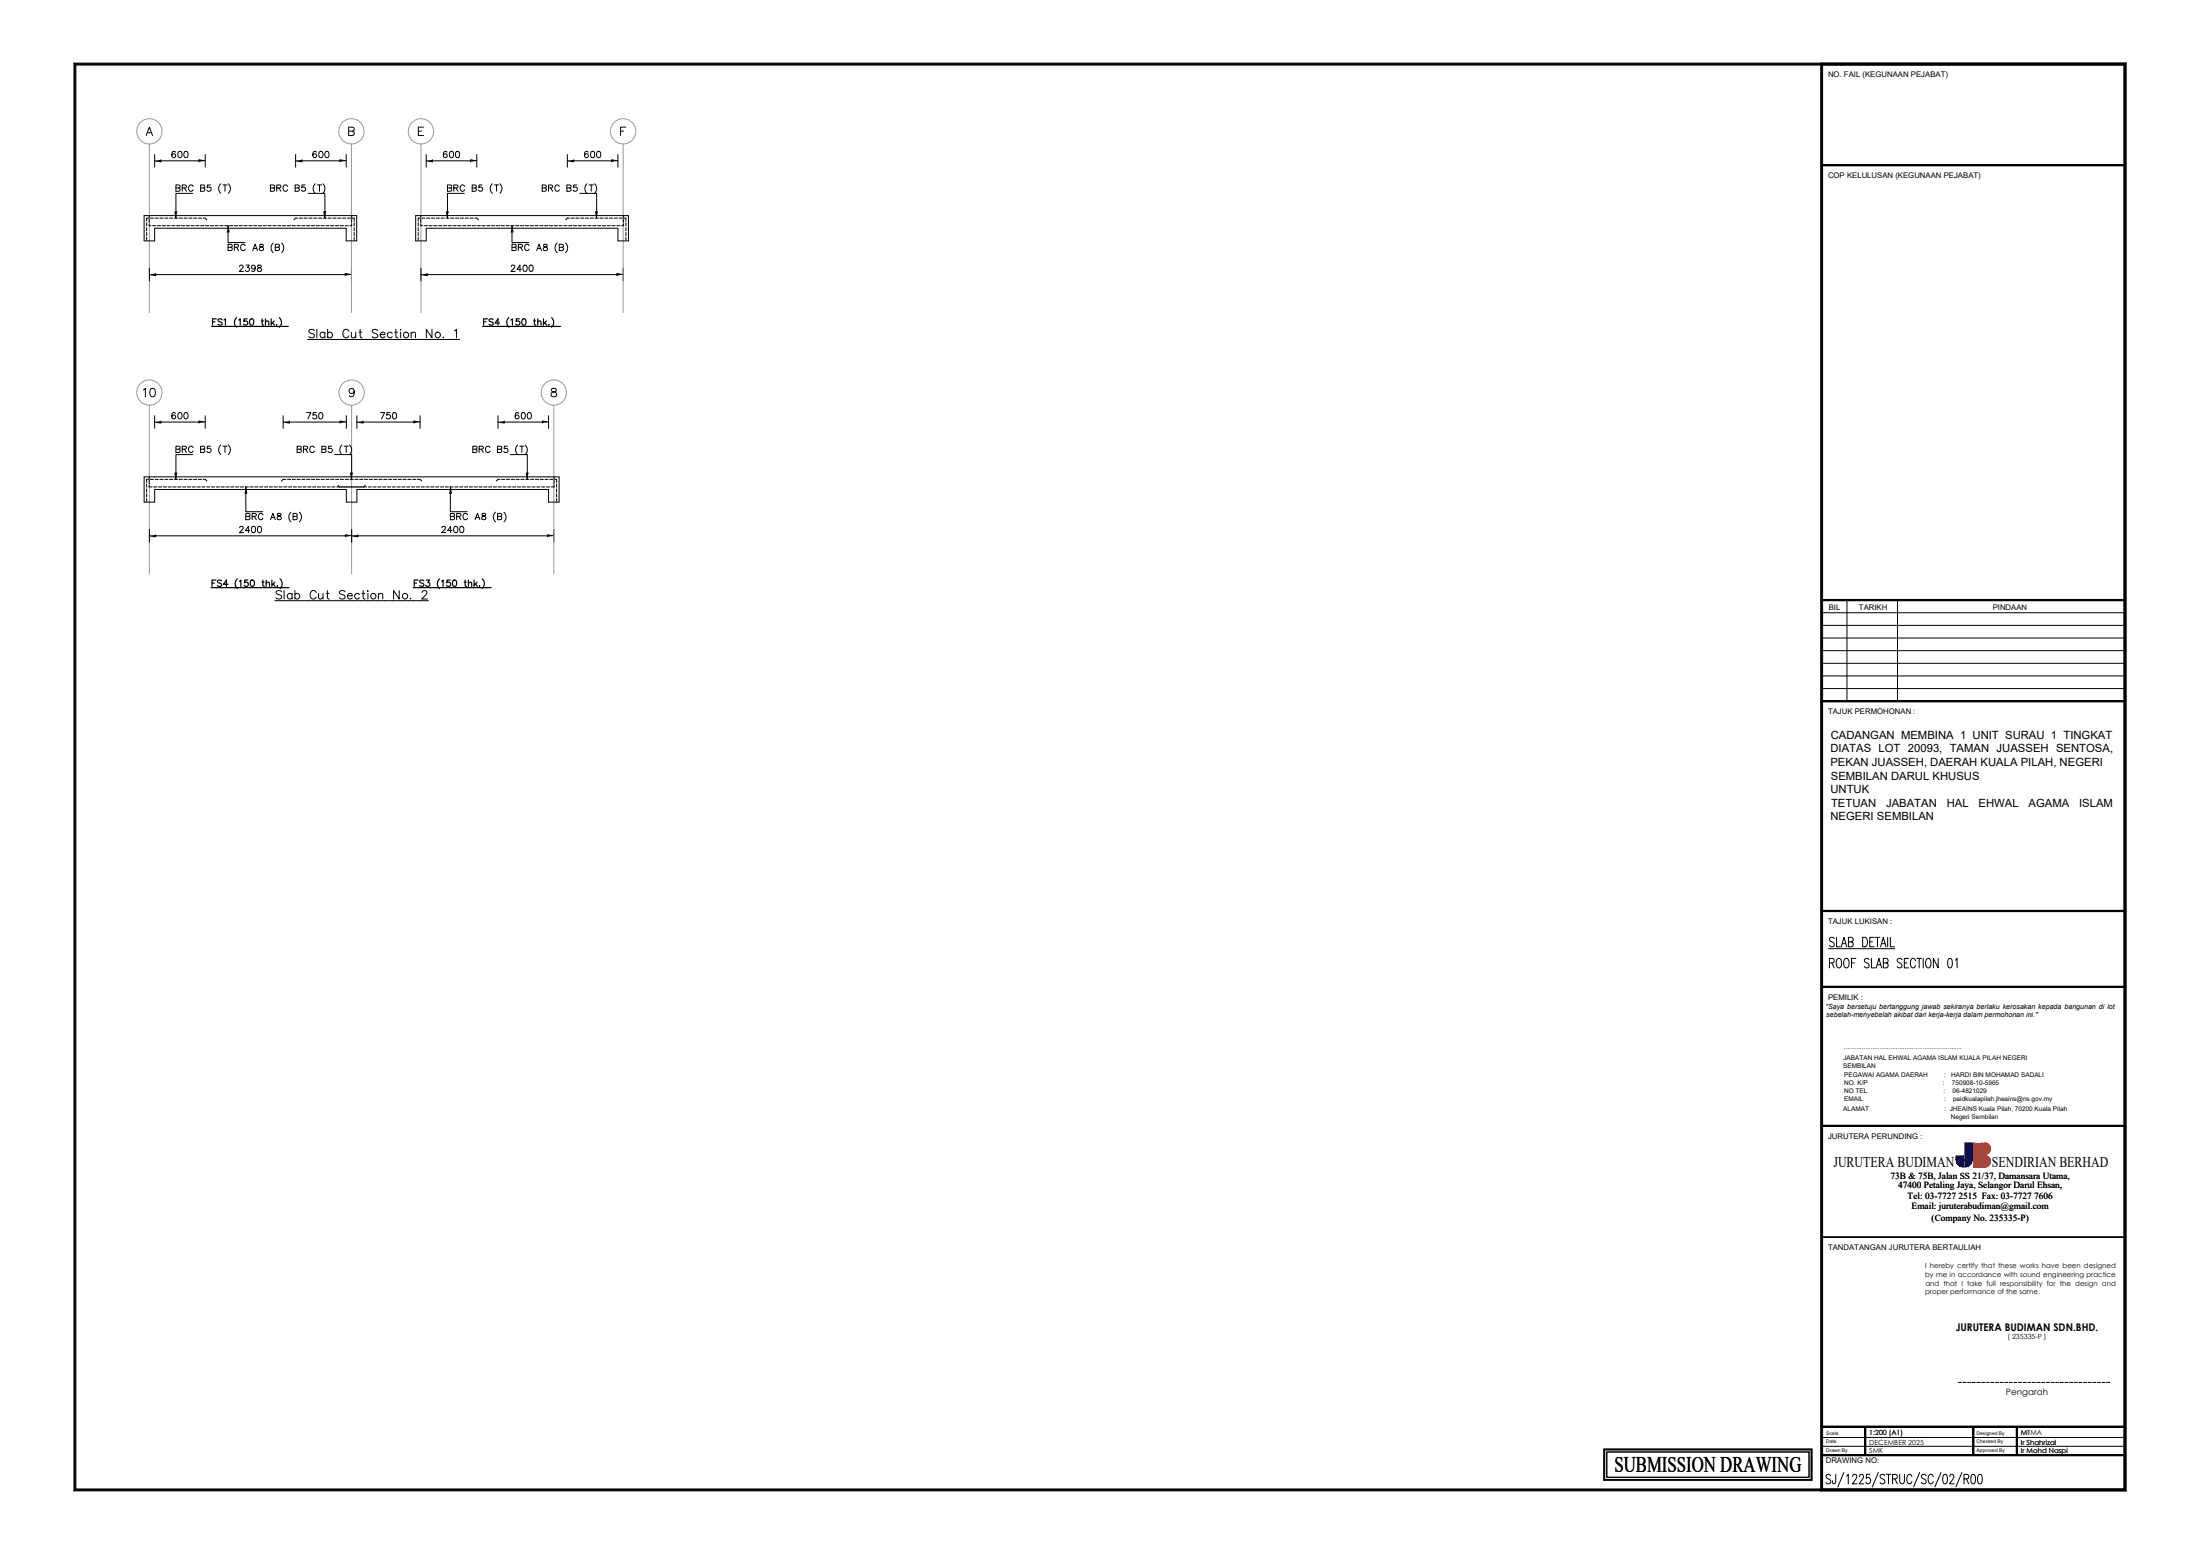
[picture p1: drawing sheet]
<svg xmlns="http://www.w3.org/2000/svg" width="841mm" height="594mm" viewBox="0 0 841 594" stroke-linecap="round" stroke-linejoin="round" font-family="sans-serif">
<!-- layer: Grid_Line -->
<path d="M57.1 55v64.5M134.3 55v64.5M160.9 55v64.5M238.2 55v64.5M57.1 154.9v64.4M134.4 154.9v64.4M211.7 154.9v64.4" fill="none" stroke="#989898" stroke-width=".38"/>
<!-- layer: Grid_Circle_Detailing -->
<g fill="none" stroke="#989898" stroke-width=".38">
<circle cx="57.1" cy="50.2" r="4.8"/>
<circle cx="134.3" cy="50.2" r="4.8"/>
<circle cx="160.9" cy="50.2" r="4.8"/>
<circle cx="238.2" cy="50.2" r="4.8"/>
<circle cx="57.1" cy="150.1" r="4.8"/>
<circle cx="134.4" cy="150.1" r="4.8"/>
<circle cx="211.7" cy="150.1" r="4.8"/>
</g>
<!-- layer: Grid_Mark_Text -->
<path d="M55.9 51.8l1.2-3.2 1.2 3.2M56.3 50.7h1.6M133.3 50.1h1.4a.84 .84 0 0 1 .8 .9 .84 .84 0 0 1-.8 .8h-1.4v-3.2h1.4l.6 .3 .1 .6-.7 .6M159.9 50.1h1.2M161.9 48.6h-2v3.2h2M237.2 50.1h1.3M239.2 48.6h-2v3.2M54.8 149.1l.8-.7v3.3M57.7 148.6a1.05 1.05 0 0 1 1.6 .5 1.62 1.62 0 0 1-1.1 2.6 2.06 2.06 0 0 1-.5-3.1zM135.4 149.5a1 1 0 0 1-1.4 .9 1 1 0 0 1-.4-1.6 1 1 0 0 1 1.7 .1 2.23 2.23 0 0 1-.8 2.8l-.8-.2-.1-.3M211 148.6a.65 .65 0 0 0 .3 1.1 1.16 1.16 0 0 1 1.3 .4 1.16 1.16 0 0 1-.1 1.4l-1.1 .2a.92 .92 0 0 1-.8-1 .92 .92 0 0 1 1-.9l.6-.1a.65 .65 0 0 0 .3-1.1z" fill="none" stroke="#000" stroke-width=".38"/>
<!-- layer: Dimension_Line -->
<g fill="none" stroke="#000" stroke-width=".38">
<path d="M59.1 59.1v4.8M67.1 58.2l-.2-.2a1.19 1.19 0 0 0-1.4 .8 1.19 1.19 0 0 0 .9 1.5 .75 .75 0 0 0 .8-.7 .75 .75 0 0 0-.7-.8 .75 .75 0 0 0-.8 .7M68.3 58l.4-.1a1.25 1.25 0 0 1 .9 1.2 1.25 1.25 0 0 1-.9 1.2 1.54 1.54 0 0 1-.4-2.3zM70.6 58l.4-.1a1.25 1.25 0 0 1 .9 1.2 1.25 1.25 0 0 1-.9 1.2 1.54 1.54 0 0 1-.4-2.3zM78.4 59.1v4.8M113 59.1v4.8M120.9 58.2l-.1-.2a1.19 1.19 0 0 0-1.4 .8 1.19 1.19 0 0 0 .9 1.5 .75 .75 0 0 0 .8-.7 .75 .75 0 0 0-.7-.8 .75 .75 0 0 0-.8 .7M122.2 58l.4-.1a1.25 1.25 0 0 1 .9 1.2 1.25 1.25 0 0 1-.9 1.2 1.54 1.54 0 0 1-.4-2.3zM124.5 58l.4-.1a1.25 1.25 0 0 1 .9 1.2 1.25 1.25 0 0 1-.9 1.2 1.54 1.54 0 0 1-.4-2.3zM132.3 59.1v4.8M162.9 59.1v4.8M170.9 58.2l-.1-.2a1.19 1.19 0 0 0-1.5 .8 1.19 1.19 0 0 0 .9 1.5 .75 .75 0 0 0 .8-.7 .75 .75 0 0 0-.7-.8 .75 .75 0 0 0-.8 .7"/>
<path d="M172.1 58l.4-.1a1.25 1.25 0 0 1 .9 1.2 1.25 1.25 0 0 1-.9 1.2 1.54 1.54 0 0 1-.4-2.3zM174.4 58l.4-.1a1.25 1.25 0 0 1 .9 1.2 1.25 1.25 0 0 1-.9 1.2 1.54 1.54 0 0 1-.4-2.3zM182.3 59.1v4.8M216.9 59.1v4.8M224.8 58.2l-.1-.2a1.19 1.19 0 0 0-1.4 .8 1.19 1.19 0 0 0 .8 1.5 .75 .75 0 0 0 .8-.7 .75 .75 0 0 0-.7-.8 .75 .75 0 0 0-.8 .7M226.1 58l.3-.1a1.25 1.25 0 0 1 1 1.2 1.25 1.25 0 0 1-1 1.2 1.54 1.54 0 0 1-.3-2.3zM228.4 58l.3-.1a1.25 1.25 0 0 1 1 1.2 1.25 1.25 0 0 1-1 1.2 1.54 1.54 0 0 1-.3-2.3zM236.2 59.1v4.8M61.5 61.1v.8l-2.4-.4M61.5 61.5h14.5M78.4 61.5l-2.4-.4v.8M115.4 61.1v.8l-2.4-.4"/>
<path d="M115.4 61.5h14.5M132.3 61.5l-2.4-.4v.8M165.3 61.1v.8l-2.4-.4M165.3 61.5h14.5M182.3 61.5l-2.5-.4v.8M219.3 61.1v.8l-2.4-.4M219.3 61.5h14.5M236.2 61.5l-2.4-.4v.8M57.1 102.5v4.9M59.5 104.6v.8l-2.4-.4M59.5 105h72.4M91.6 101.9l.4-.6h.5l.5 .5-.4 .8-1.1 1.2h1.6"/>
<path d="M94 101.3h1.3l-.7 1a.8 .8 0 0 1 .6 1.3 .8 .8 0 0 1-1.4-.3M97.6 102.1a.75 .75 0 0 1-1.1 .7 .75 .75 0 0 1-.3-1.2 .75 .75 0 0 1 1.3 .1l.1 .4a1.14 1.14 0 0 1-1 1.7l-.4-.4M98.6 101.5v.6l1 .4 .4 .4a.81 .81 0 0 1-.8 .9 .81 .81 0 0 1-.8-.9l1.5-1-.1-.4zM134.3 105l-2.4-.4v.8M134.3 102.5v4.9M160.9 102.5v4.9M163.3 104.6v.8l-2.4-.4M163.3 105h72.5M195.4 101.9l.5-.6h.5l.4 .5-.3 .8-1.2 1.2h1.6M199.3 102.9h-1.7l1.2-1.6v2.5M200.3 101.5l.3-.2a1.25 1.25 0 0 1 .9 1.2 1.25 1.25 0 0 1-.9 1.3 1.54 1.54 0 0 1-.3-2.3zM202.6 101.5l.3-.2a1.25 1.25 0 0 1 .9 1.2 1.25 1.25 0 0 1-.9 1.3 1.54 1.54 0 0 1-.3-2.3z"/>
<path d="M238.2 105l-2.4-.4v.8M238.2 102.5v4.9M59.1 158.9v4.8M67.1 158.1l-.2-.3a1.19 1.19 0 0 0-1.4 .9 1.19 1.19 0 0 0 .9 1.4 .75 .75 0 0 0 .8-.7 .75 .75 0 0 0-.7-.8 .75 .75 0 0 0-.8 .7M68.3 157.8l.4-.1a1.25 1.25 0 0 1 .9 1.2 1.25 1.25 0 0 1-.9 1.2 1.54 1.54 0 0 1-.4-2.3zM70.6 157.8l.4-.1a1.25 1.25 0 0 1 .9 1.2 1.25 1.25 0 0 1-.9 1.2 1.54 1.54 0 0 1-.4-2.3zM78.4 158.9v4.8M108.2 158.9v4.8M117.2 157.7h1.6l-1.1 2.4M120.9 157.7h-1.2l-.1 1a.85 .85 0 0 1 1.3 0 .85 .85 0 0 1-.1 1.3 .85 .85 0 0 1-1.3-.3M122.2 157.8l.3-.1a1.25 1.25 0 0 1 .9 1.2 1.25 1.25 0 0 1-.9 1.2 1.54 1.54 0 0 1-.3-2.3zM132.4 158.9v4.8"/>
<path d="M136.4 158.9v4.8M145.4 157.7h1.6l-1.1 2.4M149.1 157.7h-1.2l-.1 1a.85 .85 0 0 1 1.3 0 .85 .85 0 0 1-.2 1.3 .85 .85 0 0 1-1.2-.3M150.3 157.8l.4-.1a1.25 1.25 0 0 1 .9 1.2 1.25 1.25 0 0 1-.9 1.2 1.54 1.54 0 0 1-.4-2.3zM160.6 158.9v4.8M190.4 158.9v4.8M198.3 158.1l-.1-.3a1.19 1.19 0 0 0-1.4 .9 1.19 1.19 0 0 0 .8 1.4 .75 .75 0 0 0 .8-.7 .75 .75 0 0 0-.7-.8 .75 .75 0 0 0-.8 .7M199.6 157.8l.3-.1a1.25 1.25 0 0 1 1 1.2 1.25 1.25 0 0 1-1 1.2 1.54 1.54 0 0 1-.3-2.3zM201.9 157.8l.3-.1a1.25 1.25 0 0 1 1 1.2 1.25 1.25 0 0 1-1 1.2 1.54 1.54 0 0 1-.3-2.3zM209.7 158.9v4.8M61.5 160.9v.8l-2.4-.4M61.5 161.3h14.5"/>
<path d="M78.4 161.3l-2.4-.4v.8M110.7 160.9v.8l-2.5-.4M110.7 161.3h19.3M132.4 161.3l-2.4-.4v.8M138.8 160.9v.8l-2.4-.4M138.8 161.3h19.4M160.6 161.3l-2.4-.4v.8M192.8 160.9v.8l-2.4-.4M192.8 161.3h14.5M209.7 161.3l-2.4-.4v.8M57.1 202.4v4.8M59.5 204.4v.8l-2.4-.4"/>
<path d="M59.5 204.8h72.5M91.6 201.8l.5-.6h.4l.5 .5-.3 .8-1.2 1.1h1.6M95.5 202.8h-1.7l1.2-1.6v2.4M96.4 201.3l.4-.1a1.25 1.25 0 0 1 .9 1.2 1.25 1.25 0 0 1-.9 1.2 1.54 1.54 0 0 1-.4-2.3zM98.7 201.3l.4-.1a1.25 1.25 0 0 1 .9 1.2 1.25 1.25 0 0 1-.9 1.2 1.54 1.54 0 0 1-.4-2.3zM134.4 202.4v4.8M136.8 204.4v.8l-4.8-.8v.8M136.8 204.8h72.5M168.9 201.8l.5-.6h.4l.5 .5-.3 .8-1.2 1.1h1.6M172.8 202.8h-1.7l1.2-1.6v2.4M173.8 201.3l.3-.1a1.25 1.25 0 0 1 .9 1.2 1.25 1.25 0 0 1-.9 1.2 1.54 1.54 0 0 1-.3-2.3zM176.1 201.3l.3-.1a1.25 1.25 0 0 1 .9 1.2 1.25 1.25 0 0 1-.9 1.2 1.54 1.54 0 0 1-.3-2.3z"/>
<path d="M211.7 204.8l-2.4-.4v.8M211.7 202.4v4.8"/>
</g>
<g fill="#000">
<path d="M59.1 61.5l2.4-.4v.8zM76 61.1l2.4 .4-2.4 .4zM113 61.5l2.4-.4v.8zM129.9 61.1l2.4 .4-2.4 .4zM162.9 61.5l2.4-.4v.8zM179.8 61.1l2.5 .4-2.5 .4zM216.9 61.5l2.4-.4v.8zM233.8 61.1l2.4 .4-2.4 .4zM57.1 105l2.4-.4v.8zM131.9 104.6l2.4 .4-2.4 .4zM160.9 105l2.4-.4v.8zM235.8 104.6l2.4 .4-2.4 .4z"/>
<path d="M59.1 161.3l2.4-.4v.8zM76 160.9l2.4 .4-2.4 .4zM108.2 161.3l2.5-.4v.8zM130 160.9l2.4 .4-2.4 .4zM136.4 161.3l2.4-.4v.8zM158.2 160.9l2.4 .4-2.4 .4zM190.4 161.3l2.4-.4v.8zM207.3 160.9l2.4 .4-2.4 .4zM57.1 204.8l2.4-.4v.8zM132 204.4l2.4 .4-2.4 .4zM134.4 204.8l2.4-.4v.8zM209.3 204.4l2.4 .4-2.4 .4z"/>
</g>
<!-- layer: Wire_Mesh -->
<g fill="none" stroke="#000" stroke-width=".38">
<path d="M56.1 85.2v1.2M56.1 87v1.2M56.1 88.9v1.2M56.1 90.7v1.2M56.8 83.4h-.7v1.2M57 82.5v.7M57 83.8v1.2M57 85.6v.7h.7M57.4 83.4h1.3M58.3 86.3h1.2M59.3 83.4h1.2M60.1 86.3h1.3"/>
<path d="M61.1 83.4h1.2M62 86.3h1.2M63 83.4h1.2M63.8 86.3h1.2M64.8 83.4h1.2M65.7 86.3h1.2M66.6 83.4h1.3M67.5 86.3h1.2M68.5 83.4h1.2M69.3 86.3h1.3M70.3 83.4h1.2M71.2 86.3h1.2"/>
<path d="M72.2 83.4h1.2M73 86.3h1.2M74 83.4h1.2M74.9 86.3h1.2M75.8 83.4h1.3M76.7 86.3h1.2M77.7 83.4h.7l.7 .6M78.5 86.3h1.3M80.4 86.3h1.2M82.2 86.3h1.3M84.1 86.3h1.2M85.9 86.3h1.2"/>
<path d="M87.7 86.3h1.3M89.6 86.3h1.2M91.4 86.3h1.3M93.3 86.3h1.2M95.1 86.3h1.2M97 86.3h1.2M98.8 86.3h1.2M100.6 86.3h1.3M102.5 86.3h1.2M104.3 86.3h1.2M106.2 86.3h1.2M108 86.3h1.2"/>
<path d="M109.8 86.3h1.3M111.7 86.3h1.2M113.5 86.3h1.2M113.8 83.4h-.8l-.6 .6M114.4 83.4h1.2M115.4 86.3h1.2M116.2 83.4h1.3M117.2 86.3h1.2M118.1 83.4h1.2M119 86.3h1.3M119.9 83.4h1.2M120.9 86.3h1.2"/>
<path d="M121.7 83.4h1.3M122.7 86.3h1.3M123.6 83.4h1.2M124.6 86.3h1.2M125.4 83.4h1.3M126.4 86.3h1.2M127.3 83.4h1.2M128.2 86.3h1.3M129.1 83.4h1.2M130.1 86.3h1.2M131 83.4h1.2M131.9 86.3h1.3"/>
<path d="M132.8 83.4h1.2M134.4 85.6v.7h-.6M134.4 82.5v.7M134.4 83.8v1.2M134.6 83.4h.8v1.2M135.4 85.2v1.2M135.4 87v1.2M135.4 88.9v1.2M135.4 90.7v1.2M159.9 85.2v1.2M159.9 87v1.2M159.9 88.9v1.2"/>
<path d="M159.9 90.7v1.2M160.6 83.4h-.7v1.2M160.8 85.6v.7h.7M160.8 82.5v.7M160.8 83.8v1.2M161.2 83.4h1.3M162.1 86.3h1.3M163.1 83.4h1.2M164 86.3h1.2M164.9 83.4h1.3M165.8 86.3h1.2M166.8 83.4h1.2"/>
<path d="M167.7 86.3h1.2M168.6 83.4h1.2M169.5 86.3h1.2M170.5 83.4h1.2M171.3 86.3h1.3M172.3 83.4h1.2M173.2 86.3h1.2M174.1 83.4h1.3M175 86.3h1.3M176 83.4h1.2M176.9 86.3h1.2M177.8 83.4h1.2"/>
<path d="M178.7 86.3h1.2M179.7 83.4h1.2M180.5 86.3h1.3M181.5 83.4h.8l.6 .6M182.4 86.3h1.2M184.2 86.3h1.3M186.1 86.3h1.2M187.9 86.3h1.2M189.8 86.3h1.2M191.6 86.3h1.2M193.4 86.3h1.3M195.3 86.3h1.2"/>
<path d="M197.1 86.3h1.2M199 86.3h1.2M200.8 86.3h1.2M202.6 86.3h1.3M204.5 86.3h1.2M206.3 86.3h1.2M208.2 86.3h1.2M210 86.3h1.2M211.8 86.3h1.3M213.7 86.3h1.2M215.5 86.3h1.3M217.4 86.3h1.2"/>
<path d="M217.6 83.4h-.7l-.7 .6M218.3 83.4h1.2M219.2 86.3h1.2M220.1 83.4h1.2M221 86.3h1.3M221.9 83.4h1.3M222.9 86.3h1.2M223.8 83.4h1.2M224.7 86.3h1.3M225.6 83.4h1.3M226.6 86.3h1.2M227.5 83.4h1.2"/>
<path d="M228.4 86.3h1.2M229.3 83.4h1.2M230.3 86.3h1.2M231.1 83.4h1.3M232.1 86.3h1.2M233 83.4h1.2M233.9 86.3h1.3M234.8 83.4h1.3M235.8 86.3h1.2M236.7 83.4h1.2M238.3 85.6v.7h-.7M238.3 82.5v.7"/>
<path d="M238.3 83.8v1.2M238.5 83.4h.8v1.2M239.3 85.2v1.2M239.3 87v1.2M239.3 88.9v1.2M239.3 90.7v1.2M56.1 185v1.3M56.1 186.9v1.2M56.1 188.7v1.2M56.1 190.5v1.2M56.8 183.2h-.7v1.2M57 182.3v.7"/>
<path d="M57 183.6v1.2M57 185.5v.6h1.1M57.4 183.2h1.3M58.7 186.1h1.3M59.3 183.2h1.2M60.6 186.1h1.2M61.1 183.2h1.2M62.4 186.1h1.3M63 183.2h1.2M64.3 186.1h1.2M64.8 183.2h1.2M66.1 186.1h1.2"/>
<path d="M66.6 183.2h1.3M67.9 186.1h1.3M68.5 183.2h1.2M69.8 186.1h1.2M70.3 183.2h1.2M71.6 186.1h1.3M72.2 183.2h1.2M73.5 186.1h1.2M74 183.2h1.2M75.3 186.1h1.2M75.8 183.2h1.3M77.2 186.1h1.2"/>
<path d="M77.7 183.2h.7l.7 .7M79 186.1h1.2M80.8 186.1h1.3M82.7 186.1h1.2M84.5 186.1h1.2M86.4 186.1h1.2M88.2 186.1h1.2M90 186.1h1.3M91.9 186.1h1.2M93.7 186.1h1.2M95.6 186.1h1.2M97.4 186.1h1.2"/>
<path d="M99.2 186.1h1.3M101.1 186.1h1.2M102.9 186.1h1.3M104.8 186.1h1.2M106.6 186.1h1.2M108.4 186.1h1.3M109.3 183.2h-1.1l-.6 .7M109.9 183.2h1.2M110.3 186.1h1.2M111.7 183.2h1.2M112.1 186.1h1.3M113.5 183.2h1.3"/>
<path d="M114 186.1h1.2M115.4 183.2h1.2M115.8 186.1h1.2M117.2 183.2h1.3M117.7 186.1h1.2M119.1 183.2h1.2M119.5 186.1h1.2M120.9 183.2h1.2M121.3 186.1h1.3M122.8 183.2h1.2M123.2 186.1h1.2M124.6 183.2h1.2"/>
<path d="M125 186.1h1.2M126.4 183.2h1.3M126.9 186.1h1.2M128.3 183.2h1.2M128.7 186.1h11.4M129.2 185.5l.6 .6M130.1 183.2h1.2M132 183.2h1.2M133.8 183.2h1.2M135.6 183.2h1.3M137.5 183.2h1.2M139.3 183.2h1.2"/>
<path d="M139.6 185.5l-.6 .6M140.7 186.1h1.3M141.2 183.2h1.2M142.6 186.1h1.2M143 183.2h1.2M144.4 186.1h1.3M144.8 183.2h1.3M146.3 186.1h1.2M146.7 183.2h1.2M148.1 186.1h1.2M148.5 183.2h1.3M149.9 186.1h1.3"/>
<path d="M150.4 183.2h1.2M151.8 186.1h1.2M152.2 183.2h1.2M153.6 186.1h1.3M154 183.2h1.3M155.5 186.1h1.2M155.9 183.2h1.2M157.3 186.1h1.2M157.7 183.2h1.3M159.2 186.1h1.2M159.6 183.2h1l.6 .7M161 186.1h1.2"/>
<path d="M162.8 186.1h1.3M164.7 186.1h1.2M166.5 186.1h1.2M168.4 186.1h1.2M170.2 186.1h1.2M172 186.1h1.3M173.9 186.1h1.2M175.7 186.1h1.2M177.6 186.1h1.2M179.4 186.1h1.2M181.2 186.1h1.3M183.1 186.1h1.2"/>
<path d="M184.9 186.1h1.2M186.8 186.1h1.2M188.6 186.1h1.2M190.4 186.1h1.3M191.1 183.2h-.7l-.7 .7M191.8 183.2h1.2M192.3 186.1h1.2M193.6 183.2h1.2M194.1 186.1h1.3M195.4 183.2h1.3M196 186.1h1.2M197.3 183.2h1.2"/>
<path d="M197.8 186.1h1.2M199.1 183.2h1.2M199.6 186.1h1.3M201 183.2h1.2M201.5 186.1h1.2M202.8 183.2h1.2M203.3 186.1h1.3M204.6 183.2h1.3M205.2 186.1h1.2M206.5 183.2h1.2M207 186.1h1.2M208.3 183.2h1.2"/>
<path d="M208.9 186.1h1.2M210.2 183.2h1.2M211.8 185.5v.6h-1.1M211.8 182.3v.7M211.8 183.6v1.2M212 183.2h.8v1.2M212.8 185v1.3M212.8 186.9v1.2M212.8 188.7v1.2M212.8 190.5v1.2"/>
</g>
<!-- layer: Leader -->
<path d="M73.7 73.9h-6.4v9.5l-.4-2.4h.8M117.8 73.9h6.4v9.5l-.4-2.4h.8M177.5 73.9h-6.4v9.5l-.4-2.4h.8M221.6 73.9h6.5v9.5l-.4-2.4h.8M86.8 88.7h.8l-.4-2.4v6.4h6.4M195.3 88.7h.8l-.4-2.4v6.4h6.5M73.7 173.8h-6.4v9.4l-.4-2.4h.8M128 173.8h6.4v9.4l-.4-2.4h.8M195.1 173.8h6.5v9.4l-.4-2.4h.8M93.6 188.5h.8l-.4-2.4v9.5h6.4M171.8 188.5h.8l-.4-2.4v9.5h6.4" fill="none" stroke="#000" stroke-width=".38"/>
<!-- layer: Label_Text -->
<g fill="none" stroke="#000" stroke-width=".38">
<path d="M67.3 71.8l1.4 .3 .2 .6-.6 .4h-1v-2.4l1.4 .2v.7l-.4 .2M69.7 71.8l1.3-.1 .2-.8-1.5-.2v2.4M70.5 71.8l.8 1.3M73.8 71.3a.89 .89 0 0 0-1-.6 .89 .89 0 0 0-.7 .9v.6a.89 .89 0 0 0 .7 .9 .89 .89 0 0 0 1-.6M76.7 71.8l1.5 .3 .1 .6-.6 .4h-1v-2.4l1.5 .2v.7l-.5 .2M80.5 70.7h-1.2l-.1 1a.85 .85 0 0 1 1.3 0 .85 .85 0 0 1-.2 1.3 .85 .85 0 0 1-1.2-.3M84.4 70.2a2.48 2.48 0 0 0 0 3.7M85.2 70.7h1.6M86 70.7v2.4M87.3 70.2a2.48 2.48 0 0 1 0 3.7M103.4 71.8l1.5 .3 .1 .6-.6 .4h-1v-2.4l1.5 .2v.7l-.5 .2M105.8 71.8l1.4-.1 .1-.8-1.5-.2v2.4"/>
<path d="M106.6 71.8l.8 1.3M109.9 71.3a.89 .89 0 0 0-1-.6 .89 .89 0 0 0-.7 .9v.6a.89 .89 0 0 0 .7 .9 .89 .89 0 0 0 1-.6M112.8 71.8l1.5 .3 .1 .6-.6 .4h-1v-2.4l1.5 .2v.7l-.5 .2M116.6 70.7h-1.1l-.2 1a.85 .85 0 0 1 1.3 0 .85 .85 0 0 1-.1 1.3 .85 .85 0 0 1-1.3-.3M120.5 70.2a2.48 2.48 0 0 0 0 3.7M121.3 70.7h1.6M122.1 70.7v2.4M123.4 70.2a2.48 2.48 0 0 1 0 3.7M171.1 71.8l1.5 .3 .1 .6-.6 .4h-1v-2.4l1.5 .2v.7l-.5 .2M173.5 71.8l1.4-.1 .1-.8-1.5-.2v2.4M174.3 71.8l.8 1.3M177.6 71.3a.89 .89 0 0 0-1-.6 .89 .89 0 0 0-.7 .9v.6a.89 .89 0 0 0 .7 .9 .89 .89 0 0 0 1-.6"/>
<path d="M180.5 71.8l1.5 .3 .1 .6-.6 .4h-1v-2.4l1.5 .2v.7l-.5 .2M184.3 70.7h-1.2l-.1 1a.85 .85 0 0 1 1.3 0 .85 .85 0 0 1-.1 1.3 .85 .85 0 0 1-1.3-.3M188.2 70.2a2.48 2.48 0 0 0 0 3.7M189 70.7h1.6M189.8 70.7v2.4M191.1 70.2a2.48 2.48 0 0 1 0 3.7M207.3 71.8l1.5 .3 .1 .6-.6 .4h-1v-2.4l1.5 .2v.7l-.5 .2M209.7 71.8l1.4-.1 .1-.8-1.5-.2v2.4M210.5 71.8l.8 1.3M213.8 71.3a.89 .89 0 0 0-1-.6 .89 .89 0 0 0-.7 .9v.6a.89 .89 0 0 0 .7 .9 .89 .89 0 0 0 1-.6M216.7 71.8l1.5 .3 .1 .6-.6 .4h-1v-2.4l1.5 .2v.7l-.5 .2M220.5 70.7h-1.2l-.1 1a.85 .85 0 0 1 1.3 0 .85 .85 0 0 1-.2 1.3 .85 .85 0 0 1-1.2-.3"/>
<path d="M224.4 70.2a2.48 2.48 0 0 0 0 3.7M225.2 70.7h1.6M226 70.7v2.4M227.3 70.2a2.48 2.48 0 0 1 0 3.7M87.2 94.5l1.5 .2 .1 .6-.6 .5h-1v-2.4l1.5 .2v.7l-.5 .2M89.6 94.5l1.4-.1 .1-.8-1.5-.2v2.4M90.4 94.5l.8 1.3M93.7 93.9a.89 .89 0 0 0-1-.5 .89 .89 0 0 0-.7 .9v.6a.89 .89 0 0 0 .7 .9 .89 .89 0 0 0 1-.6M96.6 95.8l.9-2.4 .9 2.4M97 95h1.1M99.4 93.5v.7l1 .3 .3 .5a.81 .81 0 0 1-.8 .8 .81 .81 0 0 1-.8-.8l1.5-1.1-.1-.4zM104.4 92.9a2.48 2.48 0 0 0 0 3.7"/>
<path d="M105.2 94.5l1.5 .2 .1 .6-.5 .5h-1.1v-2.4l1.5 .2 .1 .5-.5 .4M107.7 92.9a2.48 2.48 0 0 1 0 3.7M195.7 94.5l1.5 .2 .1 .6-.5 .5h-1.1v-2.4l1.5 .2v.7l-.4 .2M198.1 94.5l1.4-.1 .1-.8-1.5-.2v2.4M198.9 94.5l.8 1.3M202.3 93.9a.89 .89 0 0 0-1-.5 .89 .89 0 0 0-.8 .9v.6a.89 .89 0 0 0 .8 .9 .89 .89 0 0 0 1-.6M205.2 95.8l.9-2.4 .9 2.4M205.5 95h1.1M207.9 93.5v.7l1 .3 .4 .5a.81 .81 0 0 1-.8 .8 .81 .81 0 0 1-.8-.8l1.5-1.1-.1-.4zM213 92.9a2.48 2.48 0 0 0 0 3.7M213.8 94.5l1.5 .2 .1 .6-.6 .5h-1v-2.4l1.5 .2 .1 .5-.6 .4M216.2 92.9a2.48 2.48 0 0 1 0 3.7"/>
<path d="M67.3 171.7l1.4 .2 .2 .6-.6 .5h-1v-2.5l1.4 .3v.7l-.4 .2M69.7 171.7l1.3-.1 .2-.8-1.5-.3v2.5M70.5 171.7l.8 1.3M73.8 171.1a.89 .89 0 0 0-1-.6 .89 .89 0 0 0-.7 1v.5a.89 .89 0 0 0 .7 1 .89 .89 0 0 0 1-.6M76.7 171.7l1.5 .2 .1 .6-.6 .5h-1v-2.5l1.5 .3v.7l-.5 .2M80.5 170.5h-1.2l-.1 1.1a.85 .85 0 0 1 1.3 0 .85 .85 0 0 1-.2 1.2 .85 .85 0 0 1-1.2-.3M84.4 170.1a2.48 2.48 0 0 0 0 3.7M85.2 170.5h1.6M86 170.5v2.5M87.3 170.1a2.48 2.48 0 0 1 0 3.7M113.6 171.7l1.5 .2 .1 .6-.6 .5h-1v-2.5l1.5 .3 .1 .4-.6 .5M116 171.7l1.4-.1 .1-.8-1.5-.3v2.5"/>
<path d="M116.8 171.7l.8 1.3M120.1 171.1a.89 .89 0 0 0-1-.6 .89 .89 0 0 0-.7 1v.5a.89 .89 0 0 0 .7 1 .89 .89 0 0 0 1-.6M123 171.7l1.5 .2 .1 .6-.5 .5h-1.1v-2.5l1.5 .3 .1 .4-.5 .5M126.8 170.5h-1.1l-.1 1.1a.85 .85 0 0 1 1.2 0 .85 .85 0 0 1-.1 1.2 .85 .85 0 0 1-1.3-.3M130.7 170.1a2.48 2.48 0 0 0 0 3.7M131.5 170.5h1.6M132.3 170.5v2.5M133.6 170.1a2.48 2.48 0 0 1 0 3.7M180.7 171.7l1.5 .2 .2 .6-.6 .5h-1.1v-2.5l1.5 .3v.7l-.4 .2M183.2 171.7l1.3-.1 .2-.8-1.5-.3v2.5M184 171.7l.8 1.3M187.3 171.1a.89 .89 0 0 0-1-.6 .89 .89 0 0 0-.7 1v.5a.89 .89 0 0 0 .7 1 .89 .89 0 0 0 1-.6"/>
<path d="M190.2 171.7l1.5 .2 .1 .6-.6 .5h-1v-2.5l1.5 .3 .1 .4-.6 .5M194 170.5h-1.2l-.1 1.1a.85 .85 0 0 1 1.3 0 .85 .85 0 0 1-.2 1.2 .85 .85 0 0 1-1.2-.3M197.9 170.1a2.48 2.48 0 0 0 0 3.7M198.7 170.5h1.6M199.5 170.5v2.5M200.8 170.1a2.48 2.48 0 0 1 0 3.7M94 197.4l1.5 .2 .1 .6-.6 .5h-1v-2.5l1.5 .3 .1 .4-.6 .5M96.4 197.4l1.4-.1 .1-.8-1.5-.3v2.5M97.2 197.4l.8 1.3M100.5 196.8a.89 .89 0 0 0-1-.6 .89 .89 0 0 0-.7 1v.5a.89 .89 0 0 0 .7 1 .89 .89 0 0 0 1-.6M103.4 198.7l.9-2.5 .9 2.5M103.7 197.8h1.2"/>
<path d="M106.2 196.4v.6l1 .4 .3 .4a.81 .81 0 0 1-.8 .9 .81 .81 0 0 1-.8-.9l1.5-1-.1-.4zM111.2 195.8a2.48 2.48 0 0 0 0 3.7M112 197.4l1.5 .2 .1 .6-.5 .5h-1.1v-2.5l1.5 .3 .1 .4-.5 .5M114.4 195.8a2.48 2.48 0 0 1 0 3.7M172.2 197.4l1.5 .2 .1 .6-.6 .5h-1v-2.5l1.5 .3 .1 .4-.6 .5M174.6 197.4l1.4-.1 .1-.8-1.5-.3v2.5M175.4 197.4l.8 1.3M178.7 196.8a.89 .89 0 0 0-1-.6 .89 .89 0 0 0-.7 1v.5a.89 .89 0 0 0 .7 1 .89 .89 0 0 0 1-.6M181.6 198.7l.9-2.5 .9 2.5M181.9 197.8h1.2M184.4 196.4v.6l1 .4 .3 .4a.81 .81 0 0 1-.8 .9 .81 .81 0 0 1-.8-.9l1.5-1-.1-.4zM189.4 195.8a2.48 2.48 0 0 0 0 3.7"/>
<path d="M190.2 197.4l1.5 .2 .1 .6-.5 .5h-1.1v-2.5l1.5 .3 .1 .4-.5 .5M192.6 195.8a2.48 2.48 0 0 1 0 3.7"/>
</g>
<!-- layer: Concrete_Profile -->
<path d="M55.1 82.4h81.3v9.7h-4.1v-4.9h-73.2v4.9h-4zM158.9 82.4h81.3v9.7h-4v-4.9h-73.3v4.9h-4zM55.1 182.3h158.6v9.6h-4v-4.8h-73.3v4.8h-4v-4.8h-73.3v4.8h-4z" fill="none" stroke="#000" stroke-width=".38"/>
<!-- layer: Title_1_Text -->
<g fill="none" stroke="#000" stroke-width=".38">
<path d="M117.6 129.8h58.1M120.2 126.4a1.21 1.21 0 0 0-1.2-.6 1.21 1.21 0 0 0-1 .9l.3 .4 1.6 .6 .3 1a1.41 1.41 0 0 1-2.2 0M121.1 125.9v3.2M124.2 127.4a1.03 1.03 0 0 0-1.5-.1 1.03 1.03 0 0 0 0 1.5 1.03 1.03 0 0 0 1.5-.1M124.2 127v2.1M125.2 127.4a1.03 1.03 0 0 1 1.6-.1 1.03 1.03 0 0 1 0 1.5 1.03 1.03 0 0 1-1.6-.1M125.2 125.9v3.2M133.4 126.7a1.18 1.18 0 0 0-1.4-.8 1.18 1.18 0 0 0-.9 1.2v.8a1.18 1.18 0 0 0 .9 1.2 1.18 1.18 0 0 0 1.4-.7M134.3 127l.2 2 .7 .1 .8-.6M136 127v2.1M137.2 127h1.1M137.7 125.9v2.6l.1 .5 .6 .1"/>
<path d="M144.4 126.4a1.21 1.21 0 0 0-1.1-.6 1.21 1.21 0 0 0-1 .9l.3 .4 1.5 .6 .3 1a1.41 1.41 0 0 1-2.1 0M145.3 127.9h1.9a.99 .99 0 0 0-1.4-.8 .99 .99 0 0 0-.3 1.6 .97 .97 0 0 0 1.7 0M149.9 127.4a1.03 1.03 0 0 0-1.5-.1 1.03 1.03 0 0 0 0 1.5 1.03 1.03 0 0 0 1.5-.1M150.9 127h1M151.3 125.9v2.6l.2 .5 .6 .1M153.2 125.9v.3zM153.2 127v2.1M157.2 127.6l.7-.6 .8 .1 .1 2M157.2 127v2.1M165.1 125.9v3.2l-2.1-3.2v3.2M169.4 128.8l-.1 .2h.3M173.7 126.5l.8-.6v3.2"/>
<path d="M105 229.6h58.8M107.7 226.2a1.21 1.21 0 0 0-1.2-.5 1.21 1.21 0 0 0-1 .8l.3 .5 1.6 .6 .3 .9a1.41 1.41 0 0 1-2.2 0M108.6 225.8v3.2M111.7 227.3a1.03 1.03 0 0 0-1.6-.2 1.03 1.03 0 0 0 0 1.6 1.03 1.03 0 0 0 1.6-.2M111.7 226.8v2.2M112.7 227.3a1.03 1.03 0 0 1 1.5-.2 1.03 1.03 0 0 1 0 1.6 1.03 1.03 0 0 1-1.5-.2M112.7 225.8v3.2M120.9 226.5a1.18 1.18 0 0 0-1.4-.8 1.18 1.18 0 0 0-.9 1.3v.7a1.18 1.18 0 0 0 .9 1.3 1.18 1.18 0 0 0 1.4-.8M121.8 226.8l.1 2 .8 .2 .8-.6M123.5 226.8v2.2M124.7 226.8h1.1M125.2 225.8v2.6l.1 .4 .6 .2"/>
<path d="M131.9 226.2a1.21 1.21 0 0 0-1.2-.5 1.21 1.21 0 0 0-.9 .8l.3 .5 1.5 .6 .3 .9a1.41 1.41 0 0 1-2.1 0M132.8 227.7h1.9a.99 .99 0 0 0-1.4-.8 .99 .99 0 0 0-.3 1.6 .97 .97 0 0 0 1.7 0M137.4 227.3a1.03 1.03 0 0 0-1.5-.2 1.03 1.03 0 0 0 0 1.6 1.03 1.03 0 0 0 1.5-.2M138.3 226.8h1.1M138.8 225.8v2.6l.2 .4 .6 .2M140.5 225.9h.3zM140.6 226.8v2.2M144.6 227.4l.8-.6 .8 .2 .1 2M144.6 226.8v2.2M152.6 225.8v3.2l-2.1-3.2v3.2M156.9 228.7v.3l.2-.2M161.4 226.5l.6-.7 1 .3a1 1 0 0 1-.3 1.3l-1.5 1.6h2.1"/>
<circle cx="155.2" cy="128" r="1.06"/>
<circle cx="167.4" cy="128" r="1.06"/>
<circle cx="142.7" cy="227.9" r="1.06"/>
<circle cx="154.8" cy="227.9" r="1.06"/>
</g>
<!-- layer: Title_2_Text -->
<g fill="none" stroke="#000" stroke-width=".45">
<path d="M80.9 124.8h29.3M81.2 123h1M82.7 121.9h-1.5v2.4M84.9 122.2l-.6-.3-1 .3 .2 .6 1.3 .6 .1 .5-.6 .4-1-.4M85.6 122.3l.6-.4v2.4M90.4 121.4a2.48 2.48 0 0 0 0 3.7M91.2 122.3l.6-.4v2.4M94.5 121.9h-1.2l-.1 1a.85 .85 0 0 1 1.3 0 .85 .85 0 0 1-.2 1.3 .85 .85 0 0 1-1.2-.4M95.7 122l.4-.1a1.25 1.25 0 0 1 .9 1.2 1.25 1.25 0 0 1-.9 1.2 1.54 1.54 0 0 1-.4-2.3zM99.9 122.7h.8M100.2 121.9v1.9l.1 .4 .5 .1M101.5 123.1l.6-.4 .5 .1 .2 1.5"/>
<path d="M101.5 121.9v2.4M103.7 121.9v2.4M104.1 123.4l.8 .9M104.8 122.7l-1.1 1.1M105.7 124.1l.2 .1M106.8 121.4a2.48 2.48 0 0 1 0 3.7M184.5 124.8h29.8M184.9 123h.9M186.4 121.9h-1.5v2.4M188.5 122.2l-.5-.3-1.1 .3 .3 .6 1.3 .8v.3l-.5 .4-1.1-.4M191 123.5h-1.8l1.2-1.6v2.4M194.5 121.4a2.48 2.48 0 0 0 0 3.7"/>
<path d="M195.3 122.3l.6-.4v2.4M198.5 121.9h-1.1l-.1 1a.85 .85 0 0 1 1.3 0 .85 .85 0 0 1-.2 1.3 .85 .85 0 0 1-1.2-.4M199.8 122l.4-.1a1.25 1.25 0 0 1 .9 1.2 1.25 1.25 0 0 1-.9 1.2 1.54 1.54 0 0 1-.4-2.3zM204 122.7h.8M204.3 121.9v1.9l.1 .4 .5 .1M205.6 123.1l.5-.4 .6 .1 .1 1.5M205.6 121.9v2.4M207.7 121.9v2.4M208.2 123.4l.8 .9M208.9 122.7l-1.2 1.1M209.8 124.1l.1 .1M210.9 121.4a2.48 2.48 0 0 1 0 3.7"/>
<path d="M80.7 224.6h29.8M81 222.9h1M82.5 221.7h-1.5v2.4M84.7 222.1l-.6-.4-1 .4 .2 .5 1.4 .9v.3l-.6 .3-1-.3M87.1 223.3h-1.7l1.2-1.6v2.4M90.7 221.3a2.48 2.48 0 0 0 0 3.6M91.5 222.2l.6-.5v2.4M94.7 221.7h-1.1l-.1 1.1a.85 .85 0 0 1 1.3-.1 .85 .85 0 0 1-.2 1.3 .85 .85 0 0 1-1.2-.3M96 221.8l.3-.1a1.25 1.25 0 0 1 1 1.2 1.25 1.25 0 0 1-1 1.2 1.54 1.54 0 0 1-.3-2.3zM100.1 222.5h.8M100.5 221.7v2l.1 .3 .5 .1M101.7 223l.6-.5 .6 .1 .1 1.5"/>
<path d="M101.7 221.7v2.4M103.9 221.7v2.4M104.4 223.2l.8 .9M105.1 222.5l-1.2 1.2M106 223.9l.1 .1M107 221.3a2.48 2.48 0 0 1 0 3.6M158 224.6h29.8M158.3 222.9h1M159.8 221.7h-1.5v2.4M162 222.1l-.5-.4-1.1 .4 .2 .5 1.3 .6 .1 .6-.5 .3-1.1-.3M163 221.7h1.2l-.7 .9a.8 .8 0 0 1 .6 1.3 .8 .8 0 0 1-1.4-.2M168 221.3a2.48 2.48 0 0 0 0 3.6"/>
<path d="M168.8 222.2l.6-.5v2.4M172 221.7h-1.1l-.1 1.1a.85 .85 0 0 1 1.3-.1 .85 .85 0 0 1-.2 1.3 .85 .85 0 0 1-1.2-.3M173.3 221.8l.3-.1a1.25 1.25 0 0 1 1 1.2 1.25 1.25 0 0 1-1 1.2 1.54 1.54 0 0 1-.3-2.3zM177.4 222.5h.9M177.8 221.7v2l.1 .3 .5 .1M179.1 223l.5-.5 .6 .1 .1 1.5M179.1 221.7v2.4M181.2 221.7v2.4M181.7 223.2l.8 .9M182.4 222.5l-1.2 1.2M183.3 223.9l.1 .1M184.3 221.3a2.48 2.48 0 0 1 0 3.6"/>
</g>
<!-- layer: Leader -->
<path d="M66.9 81h.8l-.4 2.4zM87.2 86.3l.4 2.4h-.8zM123.8 81h.8l-.4 2.4zM170.7 81h.8l-.4 2.4zM195.7 86.3l.4 2.4h-.8zM227.7 81h.8l-.4 2.4zM66.9 180.8h.8l-.4 2.4zM94 186.1l.4 2.4h-.8zM134 180.8h.8l-.4 2.4zM172.2 186.1l.4 2.4h-.8zM201.2 180.8h.8l-.4 2.4z" fill="#000"/>
<!-- layer: TBLOCK -->
<g fill="none" stroke="#000" stroke-width=".38">
<path d="M28.3 24.1h784.4l-.7 .8h-783zM28.3 24.1l.7 .8v544.2l-.7 .8zM696 24.1h116.7l-.7 .8h-115.3zM696 24.1l.7 .8v544.2l-.7 .8zM812 24.9l.7-.8v545.8l-.7-.8zM696.4 62.9h115.9v.5h-115.9zM696.4 229.1h115.9v.5h-115.9zM696.4 239h115.9M696.4 234.2h115.9M706 229.4v38.6M725.4 229.4v38.6M812.3 229.4h-115.9v38.6"/>
<path d="M696.4 258.4h115.9M696.4 253.5h115.9M696.4 248.7h115.9M696.4 243.9h115.9M696.4 267.8h115.9v.5h-115.9zM696.4 263.2h115.9M696.4 348h115.9v.5h-115.9zM696.4 377h115.9v.4h-115.9zM696.4 430.1h115.9v.5h-115.9zM696.4 472.8h115.9v.2h-115.9zM696.4 472.9h115.9M696.4 545.1h115.9v.5h-115.9z"/>
<path d="M696.4 556h115.9v.5h-115.9zM696.4 549.5h115.9M696.4 552.8h115.9M712.8 545.3h.5v10.9h-.5zM754.1 545.3h.5v10.9h-.5zM770.8 545.3h.4v10.9h-.4zM28.3 569.9l.7-.8h783l.7 .8zM696.7 569.1h115.3l.7 .8h-116.7z"/>
</g>
<g fill="#000">
<path d="M28.3 24.1h784.4l-.7 .8h-783zM696 24.1h116.7l-.7 .8h-115.3zM812 24.9l.7-.8v545.8l-.7-.8zM696.4 62.9h115.9v.5h-115.9zM696.4 229.1h115.9v.5h-115.9zM696.4 267.8h115.9v.5h-115.9zM696.4 348h115.9v.5h-115.9zM696.4 377h115.9v.4h-115.9zM696.4 430.1h115.9v.5h-115.9zM712.8 545.3h.5v10.9h-.5zM754.1 545.3h.5v10.9h-.5zM770.8 545.3h.4v10.9h-.4z"/>
<path d="M696.4 545.1h115.9v.5h-115.9zM696.4 556h115.9v.5h-115.9zM28.3 24.1l.7 .8v544.2l-.7 .8zM696 24.1l.7 .8v544.2l-.7 .8zM28.3 569.9l.7-.8h783l.7 .8zM696.7 569.1h115.3l.7 .8h-116.7z"/>
</g>
<path d="M747.7 443.3h2.9l-2.5 1.4z" fill="none" stroke="#040cfb" stroke-width=".38"/>
<path d="M747.7 443.3h2.9l-2.5 1.4z" fill="#040cfb"/>
<path d="M748.1 444.7l2.5-1.4-1.5 2.5z" fill="none" stroke="#040cfb" stroke-width=".38"/>
<path d="M748.1 444.7l2.5-1.4-1.5 2.5z" fill="#040cfb"/>
<path d="M750.6 443.3v2.9l-1.5-.4z" fill="none" stroke="#040cfb" stroke-width=".38"/>
<path d="M750.6 443.3v2.9l-1.5-.4z" fill="#040cfb"/>
<path d="M747.7 441.9h2.9v1.4h-2.9z" fill="none" stroke="#040cfb" stroke-width=".38"/>
<path d="M747.7 441.9h2.9v1.4h-2.9z" fill="#040cfb"/>
<path d="M751.1 443.3l1.5 2.5-1.5 .4z" fill="none" stroke="#040cfb" stroke-width=".38"/>
<path d="M751.1 443.3l1.5 2.5-1.5 .4z" fill="#040cfb"/>
<path d="M751.1 443.3l2.5 1.4-1 1.1z" fill="none" stroke="#040cfb" stroke-width=".38"/>
<path d="M751.1 443.3l2.5 1.4-1 1.1z" fill="#040cfb"/>
<path d="M751.1 443.3h2.9l-.4 1.4z" fill="none" stroke="#040cfb" stroke-width=".38"/>
<path d="M751.1 443.3h2.9l-.4 1.4z" fill="#040cfb"/>
<path d="M751.1 436.8h2.9v6.5h-2.9z" fill="none" stroke="#040cfb" stroke-width=".38"/>
<path d="M751.1 436.8h2.9v6.5h-2.9z" fill="#040cfb"/>
<path d="M754.6 436.9v9.3h2.9v-9.3M758 436.9v4.4a2.27 2.27 0 0 0 2.9-1.8 2.27 2.27 0 0 0-2.2-2.6M754.6 442.3h2.9M758 441.7a2.31 2.31 0 0 1 2.9 2.2 2.31 2.31 0 0 1-2.9 2.3zM758 442.3h.7" fill="none" stroke="#fb1804" stroke-width=".38"/>
<g fill="none" stroke="#000" stroke-width=".38">
<path d="M748.6 528.4h1.2M750.4 528.4h1.2M752.1 528.4h1.2M753.9 528.4h1.2M755.7 528.4h1.2M757.5 528.4h1.2M759.2 528.4h1.2M761 528.4h1.2M762.8 528.4h1.2M764.5 528.4h1.2M766.3 528.4h1.2M768.1 528.4h1.2"/>
<path d="M769.9 528.4h1.2M771.6 528.4h1.2M773.4 528.4h1.2M775.2 528.4h1.2M776.9 528.4h1.2M778.7 528.4h1.2M780.5 528.4h1.2M782.3 528.4h1.2M784 528.4h1.2M785.8 528.4h1.2M787.6 528.4h1.2M789.3 528.4h1.2"/>
<path d="M791.1 528.4h1.2M792.9 528.4h1.2M794.7 528.4h1.2M796.4 528.4h1.2M798.2 528.4h1.2M800 528.4h1.2M801.7 528.4h1.3M803.5 528.4h1.2M805.3 528.4h1.2"/>
</g>
<path d="M747.7 443.3h2.9l-2.5 1.4z" fill="none" stroke="#040cfb" stroke-width=".38"/>
<path d="M747.7 443.3h2.9l-2.5 1.4z" fill="#040cfb"/>
<path d="M748.1 444.7l2.5-1.4-1.5 2.5z" fill="none" stroke="#040cfb" stroke-width=".38"/>
<path d="M748.1 444.7l2.5-1.4-1.5 2.5z" fill="#040cfb"/>
<path d="M750.6 443.3v2.9l-1.5-.4z" fill="none" stroke="#040cfb" stroke-width=".38"/>
<path d="M750.6 443.3v2.9l-1.5-.4z" fill="#040cfb"/>
<path d="M747.7 441.9h2.9v1.4h-2.9z" fill="none" stroke="#040cfb" stroke-width=".38"/>
<path d="M747.7 441.9h2.9v1.4h-2.9z" fill="#040cfb"/>
<path d="M751.1 443.3l1.5 2.5-1.5 .4z" fill="none" stroke="#040cfb" stroke-width=".38"/>
<path d="M751.1 443.3l1.5 2.5-1.5 .4z" fill="#040cfb"/>
<path d="M751.1 443.3l2.5 1.4-1 1.1z" fill="none" stroke="#040cfb" stroke-width=".38"/>
<path d="M751.1 443.3l2.5 1.4-1 1.1z" fill="#040cfb"/>
<path d="M751.1 443.3h2.9l-.4 1.4z" fill="none" stroke="#040cfb" stroke-width=".38"/>
<path d="M751.1 443.3h2.9l-.4 1.4z" fill="#040cfb"/>
<path d="M751.1 436.8h2.9v6.5h-2.9z" fill="none" stroke="#040cfb" stroke-width=".38"/>
<path d="M751.1 436.8h2.9v6.5h-2.9z" fill="#040cfb"/>
<path d="M754.6 436.9v9.3h2.9v-9.3M758 436.9v4.4a2.27 2.27 0 0 0 2.9-1.8 2.27 2.27 0 0 0-2.2-2.6M754.6 442.3h2.9M758 441.7a2.31 2.31 0 0 1 2.9 2.2 2.31 2.31 0 0 1-2.9 2.3zM758 442.3h.7" fill="none" stroke="#fb1804" stroke-width=".38"/>
<path d="M754.6 436.9v9.3h2.9v-9.3zM758 436.9v4.4h.7a2.22 2.22 0 0 0 2.2-2.2 2.22 2.22 0 0 0-2.2-2.2zM758 441.7v4.5h.7a2.22 2.22 0 0 0 2.2-2.3 2.22 2.22 0 0 0-2.2-2.2z" fill-rule="evenodd" fill="#fb1804"/>
<!-- layer: SUBMISSION -->
<path d="M613.1 553.9h79.5l-.2 .3h-79zM613.1 553.9l.3 .3v11.3l-.3 .3zM613.1 554h79.5M613.3 553.9v11.9M614.2 555h77.3v9.7h-77.3zM692.4 554.2l.2-.3v11.9l-.2-.3zM692.5 553.9v11.9M613.1 565.6h79.5M613.4 565.5h79l.2 .3h-79.5z" fill="none" stroke="#000" stroke-width=".38"/>
<!-- layer: 0-TEXT1 -->
<g fill="none" stroke="#000" stroke-width=".38">
<path d="M701.2 358.8a.91 .91 0 0 0-1.2-.5 .91 .91 0 0 0-.5 1.2l1.2 .7a.97 .97 0 0 1 .2 1.6 .97 .97 0 0 1-1.6-.4M702.1 358.3v3.6h1.5M712 358.3h.9a2.18 2.18 0 0 1 0 3.6h-.9zM716.4 358.3h-1.6v3.6h1.6M716.8 358.3h1.8M717.7 358.3v3.6M721.6 358.3v3.6M722.6 358.3v3.6h1.6M699 362.6h25.3M699.3 368.1l1.6-.2 .3-.5-.3-.9-1.6-.2v3.7M700.2 368.1l1 1.9M702.4 366.5l.3-.2a1.96 1.96 0 0 1 1.1 3.2l-.6 .5a1.96 1.96 0 0 1-1-3.2z"/>
<path d="M703.9 361.9l1-3.6 1.1 3.6M704.3 360.7h1.3M705.3 366.5l.3-.2a1.96 1.96 0 0 1 1 3.2l-.5 .5a1.96 1.96 0 0 1-1-3.2zM706.6 360l1.6-.2 .2-.5-.2-.8-1.6-.2v3.6h1.2a.99 .99 0 0 0 .7-.9 .99 .99 0 0 0-.7-1M707.8 368.1h1M709.5 366.3h-1.7v3.7M714.5 366.8a.91 .91 0 0 0-1.2-.5 .91 .91 0 0 0-.5 1.2l1.2 .7a.97 .97 0 0 1 .3 1.6 .97 .97 0 0 1-1.6-.3M714.8 360h1M715.4 366.3v3.7h1.6M717.2 370l1.1-3.7 1 3.7M717.6 368.8h1.3M718.9 361.9l1-3.6 1.1 3.6"/>
<path d="M719.3 360.7h1.3M720 368.1l1.5-.2 .3-.5-.3-.9-1.5-.2v3.7h1.1a.99 .99 0 0 0 .7-1 .99 .99 0 0 0-.7-.9M727.1 366.8a.91 .91 0 0 0-1.2-.5 .91 .91 0 0 0-.5 1.2l1.2 .7a.97 .97 0 0 1 .2 1.6 .97 .97 0 0 1-1.6-.3M728 368.1h1M729.7 366.3h-1.7v3.7h1.7M732.2 367.2a.91 .91 0 0 0-.9-.9 .91 .91 0 0 0-.9 .9v1.9a.91 .91 0 0 0 .9 .9 .91 .91 0 0 0 .9-.9M732.8 366.3h1.7M733.6 366.3v3.7M735.2 366.3v3.7M736.6 366.5l.3-.2a1.96 1.96 0 0 1 1 3.2l-.5 .5a1.96 1.96 0 0 1-1-3.2zM740.9 366.3v3.7l-1.8-3.7v3.7M744.9 366.5l.7-.2a2.45 2.45 0 0 1 0 3.7h-.3a2.75 2.75 0 0 1-.4-3.5z"/>
<path d="M747.5 367l.6-.7v3.7M699.8 564.1a.91 .91 0 0 0-1.2-.5 .91 .91 0 0 0-.5 1.1l1.2 .7a.97 .97 0 0 1 .3 1.6 .97 .97 0 0 1-1.6-.3M701.8 563.6v2.7l-.3 .7h-.8l-.2-1M704.9 562.9l-2.4 5.5M705.9 564.2l.6-.6v3.6M708.2 564.4l.5-.8 .8 .1 .3 .5-.4 1.2-1.3 1.8h1.8M710.8 564.4l.5-.8 .8 .1 .3 .5-.4 1.2-1.3 1.8h1.8M714.8 563.6h-1.3l-.1 1.5a1.15 1.15 0 0 1 1.8 .7 1.15 1.15 0 0 1-1.3 1.4l-.6-.7M718 562.9l-2.3 5.5M720.5 564.1a.91 .91 0 0 0-1.2-.5 .91 .91 0 0 0-.5 1.1l1.2 .7a.97 .97 0 0 1 .3 1.6 .97 .97 0 0 1-1.6-.3M721 563.6h1.8M721.9 563.6v3.6"/>
<path d="M723.5 565.3l1.5-.2 .3-.5-.3-.9-1.5-.1v3.6M724.4 565.3l.9 1.9M726.2 563.6l.1 3.1a.84 .84 0 0 0 .8 .5 .84 .84 0 0 0 .8-.5l.1-3.1M730.9 564.4a.91 .91 0 0 0-.9-.9 .91 .91 0 0 0-1 .9v1.9a.91 .91 0 0 0 1 .9 .91 .91 0 0 0 .9-.9M733.8 562.9l-2.3 5.5M736.3 564.1a.91 .91 0 0 0-1.2-.5 .91 .91 0 0 0-.5 1.1l1.2 .7a.97 .97 0 0 1 .3 1.6 .97 .97 0 0 1-1.6-.3M739 564.4a.91 .91 0 0 0-.9-.9 .91 .91 0 0 0-.9 .9v1.9a.91 .91 0 0 0 .9 .9 .91 .91 0 0 0 .9-.9M742 562.9l-2.3 5.5M743 563.7l.7-.1a2.45 2.45 0 0 1 0 3.6h-.3a2.75 2.75 0 0 1-.4-3.5zM745.4 564.4l.5-.8h.5l.5 .6-.4 1.2-1.3 1.8h1.8M750 562.9l-2.3 5.5M750.8 565.3l1.5-.2 .3-.5-.3-.9-1.5-.1v3.6"/>
<path d="M751.7 565.3l.9 1.9M753.8 563.7l.6-.1a2.45 2.45 0 0 1 0 3.6h-.2a2.75 2.75 0 0 1-.4-3.5zM756.4 563.7l.6-.1a2.45 2.45 0 0 1 0 3.6h-.3a2.75 2.75 0 0 1-.3-3.5z"/>
</g>
<text font-size="8.6" x="617.1" y="562.7">SUBMISSION DRAWING</text>
<g font-size="5.7">
<text x="700.8" y="445.9">JURUTERA BUDIMAN</text>
<text x="761.5" y="446.2">SENDIRIAN BERHAD</text>
</g>
<g font-size="4.3">
<text x="699.7" y="287.6">DIATAS LOT 20093, TAMAN JUASSEH SENTOSA,</text>
<text x="699.8" y="282.4">CADANGAN MEMBINA 1 UNIT SURAU 1 TINGKAT</text>
<text x="699.7" y="292.8">PEKAN JUASSEH, DAERAH KUALA PILAH, NEGERI</text>
<text x="699.9" y="298">SEMBILAN DARUL KHUSUS</text>
<text x="699.7" y="303.1">UNTUK</text>
<text x="700" y="308.4">TETUAN</text>
<text x="721" y="308.4">JABATAN</text>
<text x="744.2" y="308.4">HAL</text>
<text x="756.3" y="308.4">EHWAL</text>
<text x="775.4" y="308.4">AGAMA</text>
<text x="794.8" y="308.4">ISLAM</text>
<text x="699.7" y="313.6">NEGERI SEMBILAN</text>
</g>
<text font-size="4" x="747.6" y="508.6">JURUTERA BUDIMAN SDN.BHD.</text>
<g font-size="3.6">
<text x="722.7" y="450.7">73B &amp; 75B, Jalan SS 21/37, Damansara Utama,</text>
<text x="725.6" y="454.3">47400 Petaling Jaya, Selangor Darul Ehsan,</text>
<text x="729.2" y="458.2">Tel: 03-7727 2515 Fax: 03-7727 7606</text>
<text x="730.8" y="462.2">Email: juruterabudiman@gmail.com</text>
<text x="738.4" y="466.6">(Company No. 235335-P)</text>
</g>
<text font-size="3.4" x="766.8" y="533.1">Pengarah</text>
<g font-size="3">
<text x="698.8" y="29.4">NO. FAIL (KEGUNAAN PEJABAT)</text>
<text x="698.8" y="68.1">COP KELULUSAN (KEGUNAAN PEJABAT)</text>
<text x="699.1" y="233.3">BIL</text>
<text x="710.6" y="233.3">TARIKH</text>
<text x="761.8" y="233.3">PINDAAN</text>
<text x="698.8" y="273">TAJUK PERMOHONAN :</text>
<text x="698.8" y="353.1">TAJUK LUKISAN :</text>
<text x="698.8" y="382.1">PEMILIK :</text>
<text x="698.8" y="435.3">JURUTERA PERUNDING :</text>
<text x="698.8" y="477.8">TANDATANGAN JURUTERA BERTAULIAH</text>
<text x="697.9" y="559.3">DRAWING NO:</text>
</g>
<g font-size="2.7">
<text x="697.9" y="385.6">&quot;Saya bersetuju bertanggung jawab sekiranya berlaku kerosakan kepada bangunan di lot</text>
<text x="698.2" y="388.8">sebelah-menyebelah akibat dari kerja-kerja dalam permohonan ini.&quot;</text>
<text x="735.9" y="484.8">I hereby certify that these works have been designed</text>
<text x="735.9" y="488.1">by me in accordance with sound engineering practice</text>
<text x="736" y="491.5">and that I take full responsibility for the design and</text>
<text x="735.9" y="494.8">proper performance of the same.</text>
<text x="767.4" y="511.7">( 235335-P )</text>
<text x="714.6" y="548.6">1:200 (A1)</text>
<text x="772.6" y="548.6">MI</text>
<text x="772.6" y="548.6">MTMA</text>
<text x="714.6" y="552.2">DECEMBER 2025</text>
<text x="714.6" y="555.3">SMK</text>
<text x="772.6" y="552.2">Ir Shahrizal</text>
<text x="772.6" y="555.3">Ir Mohd Naspi</text>
</g>
<g font-size="2.5">
<text x="704.9" y="401.1">..................................................................</text>
<text x="704.7" y="405.2">JABATAN HAL EHWAL AGAMA ISLAM KUALA PILAH NEGERI</text>
<text x="704.6" y="408.2">SEMBILAN</text>
<text x="705" y="411.8">PEGAWAI AGAMA DAERAH</text>
<text x="743.2" y="411.8">:</text>
<text x="745.9" y="411.8">HARDI BIN MOHAMAD SADALI</text>
<text x="705" y="414.8">NO. K/P</text>
<text x="705" y="417.8">NO TEL</text>
<text x="742.8" y="414.8">:</text>
<text x="743" y="417.8">:</text>
<text x="746.2" y="414.8">750908-10-5965</text>
<text x="746.4" y="417.8">06-4821029</text>
<text x="704.6" y="424.7">ALAMAT</text>
<text x="705" y="420.8">EMAIL</text>
<text x="743.2" y="420.8">:</text>
<text x="743.3" y="424.7">: JHEAINS Kuala Pilah, 70200 Kuala Pilah</text>
<text x="746.6" y="420.8">paidkualapilah.jheains@ns.gov.my</text>
<text x="745.7" y="427.7">Negeri Sembilan</text>
</g>
<g font-size="1.9">
<text x="698.1" y="548.4">Scale</text>
<text x="698.1" y="551.6">Date</text>
<text x="755.6" y="548.3">Designed By</text>
<text x="755.6" y="551.6">Checked By</text>
<text x="698.1" y="555.1">Drawn By</text>
<text x="755.6" y="554.9">Approved By</text>
</g>
</svg>
